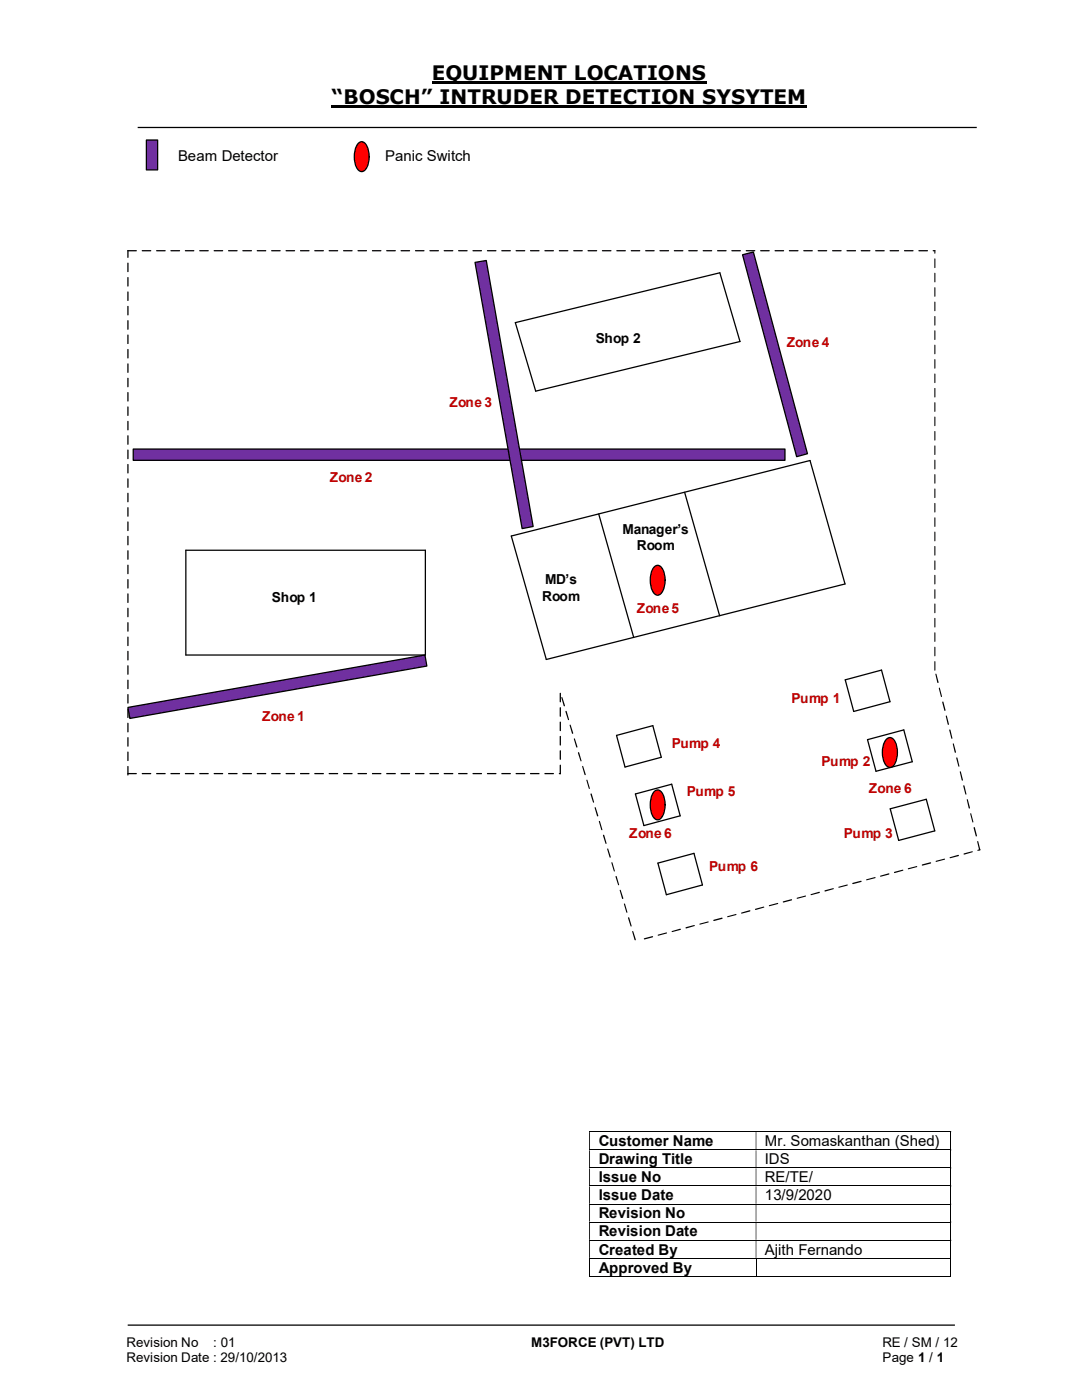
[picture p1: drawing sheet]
<svg xmlns="http://www.w3.org/2000/svg" width="216mm" height="279mm" viewBox="0 0 216 279" stroke-linecap="round" stroke-linejoin="round" font-family="sans-serif">
<path d="M86.1 16.5h54.9M66.2 21.3h94.8" fill="none" stroke="#000" stroke-width=".42"/>
<path d="M27.5 25.4h167.4M102.8 64.4l40.8-10 4.1 13.8-40.8 9.9zM136.6 98.3l7 24.6M37.1 109.8h47.8v20.9h-47.8zM102 107l59.6-15.1 7 24.6-59.6 15.1zM119.5 102.6l6.9 24.6M123 146.8l7.3-2 1.7 6.3-7.3 2zM126.8 158.5l7.2-2 1.7 6.3-7.2 2zM173.1 147.6l7.2-1.9 1.7 6.3-7.2 1.9zM131.3 172.3l7.2-2 1.7 6.3-7.2 2zM177.6 161.4l7.2-1.9 1.7 6.3-7.2 1.9zM25.5 264.5h165" fill="none" stroke="#000" stroke-width=".25"/>
<g fill="none" stroke="#000" stroke-width=".2">
<path d="M117.6 225.9h72.1M117.6 229.5h72.1M117.6 233.1h72.1M117.6 236.7h72.1M189.7 225.9v3.5M189.7 229.6v3.4M189.7 233.2v3.4M189.7 236.8v3.4M117.6 240.3h72.1M117.6 243.9h72.1M117.6 247.5h72.1M117.6 251.1h72.1"/>
<path d="M117.6 254.7h33.2M117.6 251.2v3.6M150.9 251.2v3.6M150.9 254.7h38.8M189.7 240.4v3.4M189.7 244v3.4M189.7 247.6v3.4M189.7 251.2v3.6"/>
</g>
<g fill="#000">
<path d="M189.7 225.8h.1v.1h-.1zM117.6 225.9h.1v3.5h-.1zM150.8 225.9h.1v3.5h-.1z" fill-rule="evenodd"/>
<path d="M189.7 229.4h.1v.2h-.1zM117.6 229.6h.1v3.4h-.1zM150.8 229.6h.1v3.4h-.1z" fill-rule="evenodd"/>
<path d="M189.7 233h.1v.2h-.1zM117.6 233.2h.1v3.4h-.1zM150.8 233.2h.1v3.4h-.1z" fill-rule="evenodd"/>
<path d="M189.7 236.6h.1v.2h-.1zM117.6 236.8h.1v3.4h-.1zM150.8 236.8h.1v3.4h-.1z" fill-rule="evenodd"/>
<path d="M189.7 240.2h.1v.2h-.1zM117.6 240.4h.1v3.4h-.1zM150.8 240.4h.1v3.4h-.1z" fill-rule="evenodd"/>
<path d="M189.7 243.8h.1v.2h-.1zM117.6 244h.1v3.4h-.1zM150.8 244h.1v3.4h-.1z" fill-rule="evenodd"/>
<path d="M189.7 247.4h.1v.2h-.1zM117.6 247.6h.1v3.4h-.1zM150.8 247.6h.1v3.4h-.1z" fill-rule="evenodd"/>
</g>
<g fill="#000">
<path d="M189.7 251h.1v.2h-.1zM189.7 254.6h.1v.2h-.1z"/>
<path d="M25.4 49.9h1.8l.1 .1-.1 .2h-1.7zM28.3 49.9h1.8l.1 .1-.1 .2h-1.7zM31.2 49.9h1.7l.2 .1-.2 .2h-1.7zM34 49.9h1.8l.1 .1-.1 .2h-1.7zM36.9 49.9h1.8l.1 .1-.1 .2h-1.7zM39.8 49.9h1.7l.2 .1-.2 .2h-1.6zM42.7 49.9h1.7l.1 .1-.1 .2h-1.6zM45.5 49.9h1.8l.1 .1-.1 .2h-1.7zM48.4 49.9h1.8l.1 .1-.1 .2h-1.7zM51.3 49.9h1.7l.1 .1-.1 .2h-1.6zM54.1 49.9h1.8l.1 .1-.1 .2h-1.7zM57 49.9h1.8l.1 .1-.1 .2h-1.7zM59.9 49.9h1.7l.2 .1-.2 .2h-1.7zM62.7 49.9h1.8l.1 .1-.1 .2h-1.7zM65.6 49.9h1.8l.1 .1-.1 .2h-1.7zM68.5 49.9h1.7l.2 .1-.2 .2h-1.6zM71.4 49.9h1.7l.1 .1-.1 .2h-1.6zM74.2 49.9h1.8l.1 .1-.1 .2h-1.7zM77.1 49.9h1.8l.1 .1-.1 .2h-1.7zM80 49.9h1.7l.1 .1-.1 .2h-1.6zM82.8 49.9h1.8l.1 .1-.1 .2h-1.7zM85.7 49.9h1.8l.1 .1-.1 .2h-1.7zM88.6 49.9h1.7l.2 .1-.2 .2h-1.7zM91.4 49.9h1.8l.1 .1-.1 .2h-1.7zM94.3 49.9h1.8l.1 .1-.1 .2h-1.7zM97.2 49.9h1.7l.2 .1-.2 .2h-1.6zM100.1 49.9h1.7l.1 .1-.1 .2h-1.7zM102.9 49.9h1.8l.1 .1-.1 .2h-1.7zM105.8 49.9h1.8l.1 .1-.1 .2h-1.7zM108.7 49.9h1.7l.1 .1-.1 .2h-1.6zM111.5 49.9h1.8l.1 .1-.1 .2h-1.7zM114.4 49.9h1.8l.1 .1-.1 .2h-1.7zM117.3 49.9h1.7l.2 .1-.2 .2h-1.7zM120.1 49.9h1.8l.1 .1-.1 .2h-1.7zM123 49.9h1.8l.1 .1-.1 .2h-1.7zM125.9 49.9h1.7l.2 .1-.2 .2h-1.6zM128.8 49.9h1.7l.1 .1-.1 .2h-1.7zM131.6 49.9h1.8l.1 .1-.1 .2h-1.7zM134.5 49.9h1.8l.1 .1-.1 .2h-1.7zM137.4 49.9h1.7l.1 .1-.1 .2h-1.6zM140.2 49.9h1.8l.1 .1-.1 .2h-1.7zM143.1 49.9h1.8l.1 .1-.1 .2h-1.7zM146 49.9h1.7l.1 .1-.1 .2h-1.7zM148.8 49.9h1.8l.1 .1-.1 .2h-1.7zM151.7 49.9h1.8l.1 .1-.1 .2h-1.7zM154.6 49.9h1.7l.2 .1-.2 .2h-1.7zM157.4 49.9h1.8l.1 .1-.1 .2h-1.7zM160.3 49.9h1.8l.1 .1-.1 .2h-1.7zM163.2 49.9h1.7l.2 .1-.2 .2h-1.6zM166.1 49.9h1.7l.1 .1-.1 .2h-1.6zM168.9 49.9h1.8l.1 .1-.1 .2h-1.7zM171.8 49.9h1.8l.1 .1-.1 .2h-1.7zM174.7 49.9h1.7l.1 .1-.1 .2h-1.6zM177.5 49.9h1.8l.1 .1-.1 .2h-1.7zM180.4 49.9h1.8l.1 .1-.1 .2h-1.7zM183.3 49.9h1.7l.2 .1-.2 .2h-1.7zM186.1 49.9h.4l.1 .1-.4 .2z"/>
<path d="M186.5 132h.1v1.7l-.1 .2zM186.5 129.1l.1 .1v1.7l-.1 .1zM186.5 126.2l.1 .1v1.7l-.1 .1zM186.5 123.3l.1 .1v1.7l-.1 .1zM186.5 120.5l.1 .1v1.7l-.1 .1zM186.5 117.6l.1 .1v1.7l-.1 .1zM186.5 114.8l.1 .1v1.6l-.1 .1zM186.5 111.9l.1 .1v1.6l-.1 .1zM186.5 109l.1 .1v1.7l-.1 .1zM186.5 106.1l.1 .1v1.7l-.1 .1zM186.5 103.3h.1v1.7l-.1 .2zM186.5 100.4l.1 .1v1.7l-.1 .1zM186.5 97.5l.1 .1v1.7l-.1 .1zM186.5 94.7h.1v1.7l-.1 .1zM186.5 91.8l.1 .1v1.7l-.1 .1zM186.5 88.9l.1 .1v1.7l-.1 .1zM186.5 86.1h.1v1.7l-.1 .1zM186.5 83.2l.1 .1v1.6l-.1 .1zM186.5 80.3l.1 .1v1.7l-.1 .1zM186.5 77.5h.1v1.7l-.1 .1zM186.5 74.6l.1 .1v1.6l-.1 .2zM186.5 71.7l.1 .1v1.6l-.1 .2zM186.5 68.8l.1 .1v1.7l-.1 .1zM186.5 66h.1v1.7l-.1 .2zM186.5 63.1l.1 .1v1.7l-.1 .1zM186.5 60.2l.1 .1v1.7l-.1 .1zM186.5 57.4h.1v1.7l-.1 .1zM186.5 54.5l.1 .1v1.7h-.1zM186.5 51.6l.1 .1v1.7l-.1 .1zM186.5 49.9l.1 .1-.1 .6z"/>
<path d="M25.4 152.9l.3 .1v1.6l-.2 .2-.1-.2zM25.4 150l.3 .1v1.7l-.2 .1-.1-.1zM25.4 147.1l.3 .1v1.7l-.2 .1-.1-.1zM25.4 144.3l.3 .1v1.6l-.2 .2-.1-.2zM25.4 141.4l.3 .1v1.7l-.2 .1-.1-.1zM25.4 138.5l.3 .1v1.7l-.2 .1-.1-.1zM25.4 135.7l.3 .1v1.6l-.2 .1-.1-.1zM25.4 132.8l.3 .1v1.7l-.2 .1-.1-.1zM25.4 129.9l.3 .1v1.7l-.2 .1-.1-.1zM25.4 127.1l.3 .1v1.6l-.2 .1-.1-.1zM25.4 124.2l.3 .1v1.6l-.2 .2-.1-.2zM25.4 121.3l.3 .1v1.7l-.2 .1-.1-.1zM25.4 118.5h.3v1.7l-.2 .2-.1-.2zM25.4 115.6l.3 .1v1.6l-.2 .2-.1-.2zM25.4 112.7l.3 .1v1.7l-.2 .1-.1-.1zM25.4 109.8l.3 .1v1.7l-.2 .1-.1-.1zM25.4 107l.3 .1v1.7h-.2h-.1zM25.4 104.1l.3 .1v1.7l-.2 .1-.1-.1zM25.4 101.2l.3 .1v1.7l-.2 .1-.1-.1zM25.4 98.4l.3 .1v1.6l-.2 .1-.1-.1zM25.4 95.5l.3 .1v1.6l-.2 .2-.1-.2zM25.4 92.6l.3 .1v1.7l-.2 .1-.1-.1zM25.4 89.8h.3v1.7l-.2 .2-.1-.2zM25.4 86.9l.3 .1v1.6l-.2 .2-.1-.2zM25.4 84l.3 .1v1.7l-.2 .1-.1-.1zM25.4 81.1l.3 .1v1.7l-.2 .1-.1-.1zM25.4 78.3l.3 .1v1.7h-.2h-.1zM25.4 75.4l.3 .1v1.7l-.2 .1-.1-.1zM25.4 72.5l.3 .1v1.7l-.2 .1-.1-.1zM25.4 69.7l.3 .1v1.6l-.2 .1-.1-.1zM25.4 66.8l.3 .1v1.7l-.2 .1-.1-.1zM25.4 63.9l.3 .1v1.7l-.2 .1-.1-.1zM25.4 61.1h.3v1.7l-.2 .1-.1-.1zM25.4 58.2l.3 .1v1.6l-.2 .2-.1-.2zM25.4 55.3l.3 .1v1.7l-.2 .1-.1-.1zM25.4 52.4l.3 .1v1.7l-.2 .1-.1-.1zM25.4 49.9l.3 .1v1.4l-.2 .1-.1-.1z"/>
<path d="M25.4 154.3h1.8l.1 .1-.1 .1h-1.7zM28.3 154.3h1.8l.1 .1-.1 .1h-1.7zM31.2 154.3h1.7l.2 .1-.2 .1h-1.7zM34 154.3h1.8l.1 .1-.1 .1h-1.7zM36.9 154.3h1.8l.1 .1-.1 .1h-1.7zM39.8 154.3h1.7l.2 .1-.2 .1h-1.6zM42.7 154.3h1.7l.1 .1-.1 .1h-1.6zM45.5 154.3h1.8l.1 .1-.1 .1h-1.7zM48.4 154.3h1.8l.1 .1-.1 .1h-1.7zM51.3 154.3h1.7l.1 .1-.1 .1h-1.6zM54.1 154.3h1.8l.1 .1-.1 .1h-1.7zM57 154.3h1.8l.1 .1-.1 .1h-1.7zM59.9 154.3h1.7l.2 .1-.2 .1h-1.7zM62.7 154.3h1.8l.1 .1-.1 .1h-1.7zM65.6 154.3h1.8l.1 .1-.1 .1h-1.7zM68.5 154.3h1.7l.2 .1-.2 .1h-1.6zM71.4 154.3h1.7l.1 .1-.1 .1h-1.6zM74.2 154.3h1.8l.1 .1-.1 .1h-1.7zM77.1 154.3h1.8l.1 .1-.1 .1h-1.7zM80 154.3h1.7l.1 .1-.1 .1h-1.6zM82.8 154.3h1.8l.1 .1-.1 .1h-1.7zM85.7 154.3h1.8l.1 .1-.1 .1h-1.7zM88.6 154.3h1.7l.2 .1-.2 .1h-1.7zM91.4 154.3h1.8l.1 .1-.1 .1h-1.7zM94.3 154.3h1.8l.1 .1-.1 .1h-1.7zM97.2 154.3h1.7l.2 .1-.2 .1h-1.6zM100.1 154.3h1.7l.1 .1-.1 .1h-1.7zM102.9 154.3h1.8l.1 .1-.1 .1h-1.7zM105.8 154.3h1.8l.1 .1-.1 .1h-1.7zM108.7 154.3h1.7l.1 .1-.1 .1h-1.6zM111.5 154.3h.3l.1 .2h-.4z"/>
<path d="M111.7 152.6l.2 .1v1.7l-.1 .1-.1-.1zM111.7 149.8l.2 .1v1.6l-.1 .1-.1-.1zM111.7 146.9l.2 .1v1.7l-.1 .1-.1-.1zM111.7 144l.2 .1v1.7l-.1 .1-.1-.1zM111.7 141.2l.2 .1v1.6l-.1 .1-.1-.1zM111.7 138.3l.2 .1v1.6l-.1 .2-.1-.2z"/>
<path d="M195 167.9h.2l.4 1.7-.1 .1-.1-.1zM194.4 165.1h.1l.4 1.7-.1 .1-.5-1.7zM193.6 162.4h.2l.4 1.6-.1 .1zM192.9 159.6h.2l.4 1.6v.2l-.2-.1zM192.2 156.8h.2l.4 1.6-.1 .2zM191.5 154h.2l.5 1.7-.1 .1-.2-.1zM190.8 151.2l.3 .1 .3 1.6-.1 .1zM190.1 148.4l.2 .1 .5 1.6-.1 .1h-.2zM189.4 145.6l.3 .1 .3 1.6-.1 .1zM188.7 142.9h.2l.5 1.6-.1 .2-.2-.1zM188 140.1h.3l.4 1.6-.1 .2zM187.4 137.3h.1l.5 1.6-.1 .2zM186.6 134.5h.3l.4 1.6-.1 .2-.2-.1z"/>
<path d="M126.1 185.9h.3l.5 1.6-.1 .2-.2-.1zM125.4 183l.2 .1 .4 1.6-.1 .2-.6-1.7zM124.5 180.4h.2l.4 1.8-.1-.1zM123.7 177.6l.2 .1 .5 1.5-.1 .2-.2-.1zM122.8 174.9h.3l.4 1.6-.1 .2zM122 172.1l.2 .1 .4 1.7-.1-.1zM121.2 169.4h.2l.5 1.6-.1 .2-.2-.1zM120.4 166.6l.2 .1 .4 1.6-.1 .1h-.1l-.5-1.6zM119.5 163.8l.2 .1 .4 1.8-.1-.1zM118.7 161.2h.2l.5 1.6-.1 .1h-.2zM117.8 158.4h.3l.4 1.6-.1 .2zM117 155.7h.2l.4 1.7h-.1zM116.2 152.9l.2 .1 .5 1.6-.1 .1-.2-.1zM115.3 150.2h.3l.4 1.6v.1zM114.5 147.4h.2l.5 1.7-.1 .1-.1-.1zM113.7 144.7h.2l.5 1.6-.1 .1h-.2zM112.9 141.9h.2l.4 1.7v.1l-.7-1.7zM112 139.2h.2l.5 1.6-.1 .2-.1-.1z"/>
<path d="M128.5 187.3l1.7-.5 .1 .1-.1 .2-1.6 .4zM131.3 186.6l1.6-.5 .2 .1-1.7 .5zM134 185.8l1.7-.5 .1 .1v.2l-1.6 .4zM136.9 185l1.6-.4 .1 .1-1.7 .6-.1-.1zM139.6 184.4l1.7-.5 .1 .1-1.7 .5zM142.4 183.6l1.6-.5 .2 .1-.1 .2-1.6 .4-.2-.1zM145.1 182.9l1.7-.5 .1 .1-1.7 .5zM147.9 182.1l1.7-.4h.1l-.1 .2-1.6 .4zM150.7 181.4l1.7-.5 .1 .1-1.7 .6zM153.4 180.7l1.7-.5 .2 .1-1.7 .5zM156.2 179.9l1.7-.4h.1l-.1 .2-1.6 .4zM159 179.2l1.7-.5 .1 .1-1.7 .6zM161.8 178.5l1.6-.5 .2 .1-.1 .1-1.6 .4zM164.6 177.7l1.6-.5 .2 .1-1.7 .6-.2-.1zM167.3 177l1.7-.5 .2 .1-1.8 .6zM170.1 176.2l1.7-.4 .1 .1-.1 .1-1.6 .4h-.1zM172.8 175.5l1.7-.5 .2 .1-1.7 .6zM175.6 174.8l1.7-.5 .2 .1-.1 .1-1.6 .5zM178.4 174.1l1.7-.5 .2 .1-1.8 .5zM181.2 173.3l1.7-.5 .1 .1-1.7 .6zM183.9 172.6l1.7-.5 .2 .1-.1 .1-1.6 .5zM186.7 171.8l1.7-.4h.2l-1.7 .6zM189.5 171.1l1.7-.5 .1 .1v.2l-1.7 .4zM192.3 170.4l1.7-.5 .1 .1-1.7 .6zM195.1 169.6l.4-.1h.1l-.1 .2-.3 .1z"/>
</g>
<path d="M26.6 89.6h130v2.3h-130z" fill-rule="evenodd" fill="#7030a0"/>
<path d="M26.6 89.6h130v2.3h-130z" fill="none" stroke="#000" stroke-width=".25"/>
<path d="M94.8 52.4l2.2-.4 9.4 53.1-2.2 .4z" fill-rule="evenodd" fill="#7030a0"/>
<path d="M94.8 52.4l2.2-.4 9.4 53.1-2.2 .4z" fill="none" stroke="#000" stroke-width=".25"/>
<path d="M25.5 141.2l59.3-10.5 .4 2.2-59.3 10.5z" fill-rule="evenodd" fill="#7030a0"/>
<path d="M25.5 141.2l59.3-10.5 .4 2.2-59.3 10.5z" fill="none" stroke="#000" stroke-width=".25"/>
<path d="M148.2 50.8l2.1-.5 10.8 40.3-2.1 .5z" fill-rule="evenodd" fill="#7030a0"/>
<path d="M148.2 50.8l2.1-.5 10.8 40.3-2.1 .5zM168.7 135.7l7.2-2 1.7 6.3-7.3 2z" fill="none" stroke="#000" stroke-width=".25"/>
<path d="M130.5 113.2a1.01 1.01 0 0 1 1-.4 1.01 1.01 0 0 1 .8 .9 4.5 4.5 0 0 1-.7 5 1.07 1.07 0 0 1-1.4-.8 5.2 5.2 0 0 1 .3-4.7z" fill-rule="evenodd" fill="#f00"/>
<path d="M130.5 113.2a1.01 1.01 0 0 1 1-.4 1.01 1.01 0 0 1 .8 .9 4.5 4.5 0 0 1-.7 5 1.07 1.07 0 0 1-1.4-.8 5.2 5.2 0 0 1 .3-4.7z" fill="none" stroke="#000" stroke-width=".25"/>
<path d="M130.5 158.1a1.01 1.01 0 0 1 1-.4 1.01 1.01 0 0 1 .8 .8 4.5 4.5 0 0 1-.7 5 1.07 1.07 0 0 1-1.4-.8 5.2 5.2 0 0 1 .3-4.6z" fill-rule="evenodd" fill="#f00"/>
<path d="M130.5 158.1a1.01 1.01 0 0 1 1-.4 1.01 1.01 0 0 1 .8 .8 4.5 4.5 0 0 1-.7 5 1.07 1.07 0 0 1-1.4-.8 5.2 5.2 0 0 1 .3-4.6z" fill="none" stroke="#000" stroke-width=".25"/>
<path d="M176.8 147.6a1.02 1.02 0 0 1 1.1-.4 1.02 1.02 0 0 1 .7 .9 4.5 4.5 0 0 1-.6 5 1.17 1.17 0 0 1-1.6-1.1 5 5 0 0 1 .4-4.4z" fill-rule="evenodd" fill="#f00"/>
<path d="M176.8 147.6a1.02 1.02 0 0 1 1.1-.4 1.02 1.02 0 0 1 .7 .9 4.5 4.5 0 0 1-.6 5 1.17 1.17 0 0 1-1.6-1.1 5 5 0 0 1 .4-4.4z" fill="none" stroke="#000" stroke-width=".25"/>
<path d="M29.2 27.9h2.3v6h-2.3z" fill="#7030a0"/>
<path d="M29.2 27.9h2.3v6h-2.3z" fill="none" stroke="#000" stroke-width=".25"/>
<path d="M71.4 28.7a1 1 0 0 1 1.1-.4 1 1 0 0 1 .7 .9 4.5 4.5 0 0 1-.6 4.9 1.08 1.08 0 0 1-1.5-.7 5.2 5.2 0 0 1 .3-4.7z" fill-rule="evenodd" fill="#f00"/>
<path d="M71.4 28.7a1 1 0 0 1 1.1-.4 1 1 0 0 1 .7 .9 4.5 4.5 0 0 1-.6 4.9 1.08 1.08 0 0 1-1.5-.7 5.2 5.2 0 0 1 .3-4.7z" fill="none" stroke="#000" stroke-width=".25"/>
<g font-size="4">
<text x="86.1" y="16">EQUIPMENT LOCATIONS</text>
<text x="66.2" y="20.8">“BOSCH” INTRUDER DETECTION SYSYTEM</text>
</g>
<g font-size="3">
<text x="35.5" y="32.1">Beam Detector</text>
<text x="76.9" y="32.1">Panic Switch</text>
<text x="119.5" y="228.7">Customer Name</text>
<text x="119.5" y="232.4">Drawing Title</text>
<text x="152.6" y="228.7">Mr. Somaskanthan (Shed)</text>
<text x="152.6" y="232.4">IDS</text>
<text x="119.5" y="236">Issue No</text>
<text x="119.5" y="239.6">Issue Date</text>
<text x="152.6" y="236">RE/TE/</text>
<text x="152.6" y="239.6">13/9/2020</text>
<text x="119.5" y="243.2">Revision No</text>
<text x="119.5" y="246.8">Revision Date</text>
<text x="119.5" y="250.4">Created By</text>
<text x="152.6" y="250.4">Ajith Fernando</text>
<text x="119.5" y="254">Approved By</text>
</g>
<g font-size="2.7">
<text x="118.9" y="68.5">Shop 2</text>
<text x="124.2" y="106.5">Manager’s</text>
<text x="127" y="109.7">Room</text>
<text x="108.2" y="119.8">Room</text>
<text x="108.8" y="116.6">MD’s</text>
<text x="54.2" y="120.1">Shop 1</text>
<text x="25.2" y="268.8">Revision No</text>
<text x="42.6" y="268.8">: 01</text>
<text x="106" y="268.8">M3FORCE (PVT) LTD</text>
<text x="176.1" y="268.8">RE / SM / 12</text>
<text x="25.2" y="271.8">Revision Date : 29/10/2013</text>
<text x="176.1" y="271.8">Page 1 / 1</text>
</g>
<g font-size="2.7" fill="#c00000">
<text x="157" y="69.2">Zone 4</text>
<text x="89.7" y="81.2">Zone 3</text>
<text x="65.8" y="96.1">Zone 2</text>
<text x="127.1" y="122.4">Zone 5</text>
<text x="52.3" y="144">Zone 1</text>
<text x="157.9" y="140.3">Pump 1</text>
<text x="134" y="149.3">Pump 4</text>
<text x="163.9" y="152.9">Pump 2</text>
<text x="137" y="158.9">Pump 5</text>
<text x="173.4" y="158.2">Zone 6</text>
<text x="125.6" y="167.2">Zone 6</text>
<text x="168.4" y="167.2">Pump 3</text>
<text x="141.5" y="173.9">Pump 6</text>
</g>
</svg>
